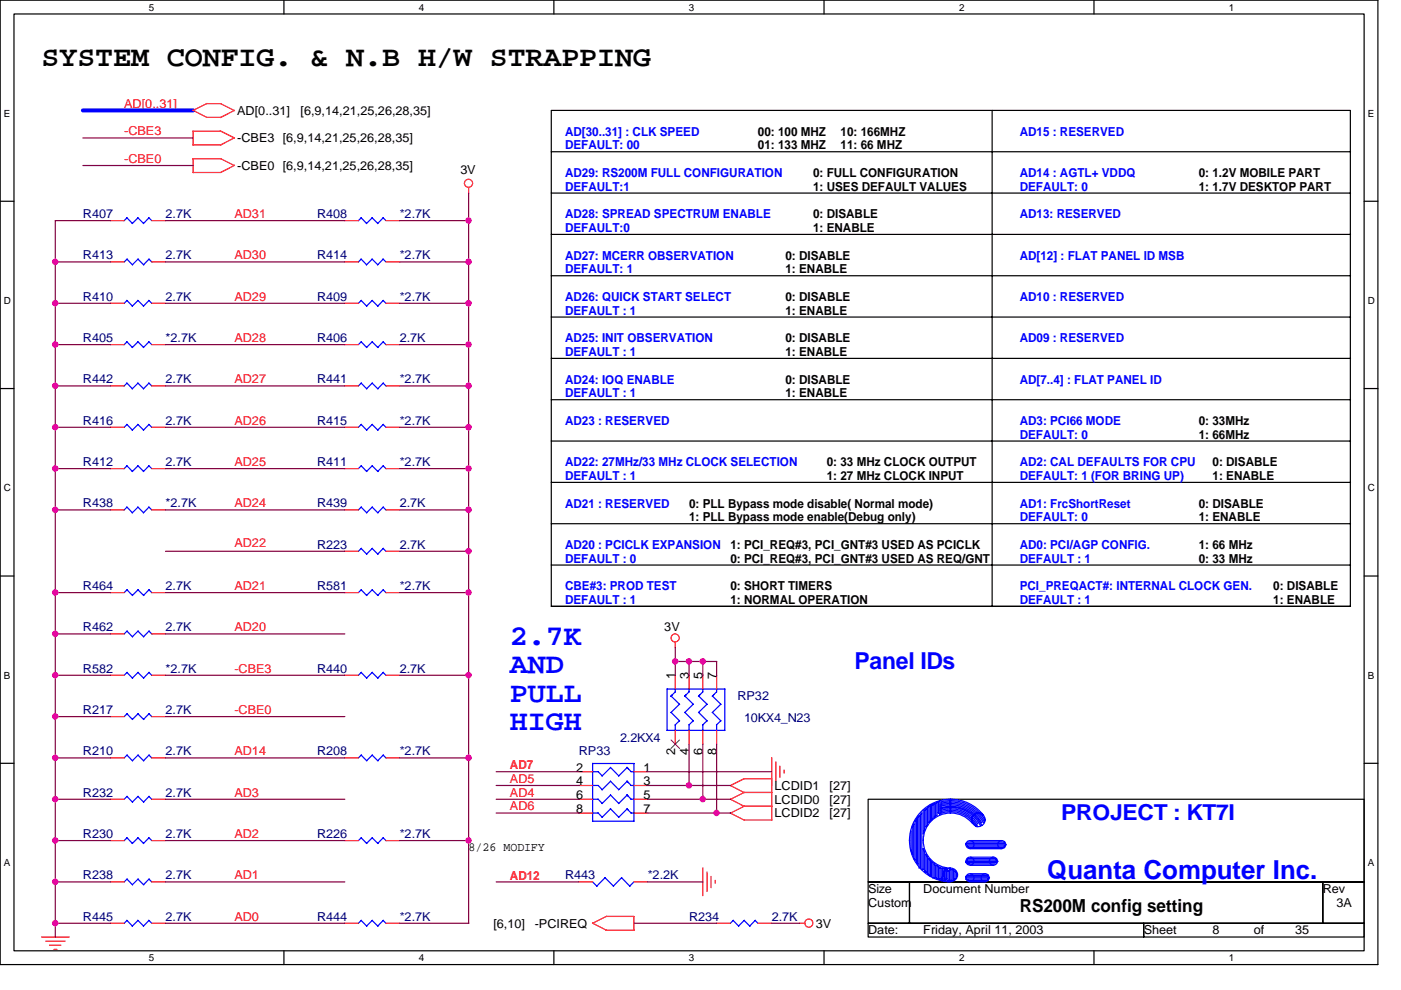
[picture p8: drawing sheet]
<svg xmlns="http://www.w3.org/2000/svg" width="297mm" height="210mm" viewBox="0 0 297 210" stroke-linecap="round" stroke-linejoin="round" font-family="sans-serif">
<path d="M0 0h292.1v204.5h-292.1zM3 3h286.2v198.6h-286.2z" fill="none" stroke="#000" stroke-width=".25"/>
<g fill="#fff">
<path d="M31.6 .4h1.1v2.3h-1.1z"/>
<path d="M31.6 201.9h1.1v2.4h-1.1z"/>
</g>
<path d="M60.2 0v3M60.2 201.6v2.9" fill="none" stroke="#000" stroke-width=".25"/>
<g fill="#fff">
<path d="M88.8 .4h1.2v2.3h-1.2z"/>
<path d="M88.8 201.9h1.2v2.4h-1.2z"/>
</g>
<path d="M117.4 0v3M117.4 201.6v2.9" fill="none" stroke="#000" stroke-width=".25"/>
<g fill="#fff">
<path d="M146 .4h1.2v2.3h-1.2z"/>
<path d="M146 201.9h1.2v2.4h-1.2z"/>
</g>
<path d="M174.7 0v3M174.7 201.6v2.9" fill="none" stroke="#000" stroke-width=".25"/>
<g fill="#fff">
<path d="M203.3 .4h1.2v2.3h-1.2z"/>
<path d="M203.3 201.9h1.2v2.4h-1.2z"/>
</g>
<path d="M231.9 0v3M231.9 201.6v2.9" fill="none" stroke="#000" stroke-width=".25"/>
<g fill="#fff">
<path d="M260.6 .4h1.1v2.3h-1.1z"/>
<path d="M260.6 201.9h1.1v2.4h-1.1z"/>
<path d="M.8 22.8h1.4v2.3h-1.4z"/>
<path d="M290 22.8h1.3v2.3h-1.3z"/>
<path d="M.8 62.5h1.5v2.4h-1.5z"/>
<path d="M290 62.5h1.5v2.4h-1.5z"/>
</g>
<path d="M0 42.7h3M289.2 42.7h2.9" fill="none" stroke="#000" stroke-width=".25"/>
<g fill="#fff">
<path d="M.8 102.2h1.5v2.4h-1.5z"/>
<path d="M290 102.2h1.5v2.4h-1.5z"/>
</g>
<path d="M0 82.4h3M289.2 82.4h2.9" fill="none" stroke="#000" stroke-width=".25"/>
<g fill="#fff">
<path d="M.8 142h1.4v2.3h-1.4z"/>
<path d="M290 142h1.3v2.3h-1.3z"/>
</g>
<path d="M0 122.1h3M289.2 122.1h2.9" fill="none" stroke="#000" stroke-width=".25"/>
<g fill="#fff">
<path d="M.8 181.7h1.4v2.3h-1.4z"/>
<path d="M290 181.7h1.3v2.3h-1.3z"/>
</g>
<g fill="none" stroke="#000" stroke-width=".25">
<path d="M116.9 23.4h169.4v105.2h-169.4zM116.9 32.2h169.4M210.4 23.4v105.2M116.9 40.9h169.4M116.9 49.7h169.4M116.9 58.5h169.4M116.9 67.2h169.4M116.9 76h169.4M116.9 84.8h169.4M116.9 93.5h169.4M116.9 102.3h169.4M116.9 111h169.4"/>
<path d="M116.9 119.8h169.4M116.9 128.6h169.4M0 161.8h3M184.1 169.5h105.1v17.5h-105.1zM289.2 161.8h2.9M184.1 187h8.7v8.7h-8.7zM184.1 195.7h58.4v3h-58.4zM192.8 187h87.7v8.7h-87.7zM242.5 195.7h46.7v3h-46.7zM280.5 187h8.7v8.7h-8.7z"/>
</g>
<g fill="none" stroke="#f00" stroke-width=".25">
<path d="M40.9 23.4l2.9 1.5h3M43.9 22h2.9l2.9 1.5-3 1.4M43.9 21.9l-3 1.5M46.7 33.6l3 1.5M46.7 27.8l3 1.5M46.8 33.7h-5.9v2.9M46.8 27.8h-5.9v3M49.7 35.1l-2.9 1.5h-5.9M49.7 29.2l-2.9 1.5h-5.9M99.4 39.8v1.2M23.4 55.5h2.9M23.4 46.8h2.9"/>
<path d="M32.2 55.5h2.9M32.2 46.8h2.9M73.1 55.5h2.9M73.1 46.8h2.9M81.8 55.5h3M81.8 46.8h3M23.4 73.1h2.9M23.4 64.3h2.9M32.2 73.1h2.9M32.2 64.3h2.9M73.1 73.1h2.9M73.1 64.3h2.9"/>
<path d="M81.8 73.1h3M81.8 64.3h3M23.4 99.4h2.9M23.4 81.8h2.9M23.4 90.6h2.9M32.2 99.4h2.9M32.2 81.8h2.9M32.2 90.6h2.9M73.1 99.4h2.9M73.1 81.8h2.9M73.1 90.6h2.9M81.8 99.4h3"/>
<path d="M81.8 81.8h3M81.8 90.6h3M23.4 108.1h2.9M32.2 108.1h2.9M73.1 108.1h2.9M73.1 116.9h2.9M81.8 108.1h3M81.8 116.9h3M23.4 125.6h2.9M23.4 134.4h2.9M32.2 125.6h2.9M32.2 134.4h2.9"/>
<path d="M73.1 125.6h2.9M81.8 125.6h3M143.2 136.1v1.3M23.4 151.9h2.9M23.4 143.2h2.9M32.2 151.9h2.9M32.2 143.2h2.9M73.1 143.2h2.9M81.8 143.2h3M143.2 143.2v2.9M143.2 154.9v2.9M146.1 143.2v2.9"/>
<path d="M146.1 154.9v2.9M149 143.2v2.9M149 154.9v2.9M151.9 143.2v2.9M151.9 154.9v2.9M23.4 169.5h2.9M23.4 160.7h2.9M23.4 178.2h2.9M32.2 169.5h2.9M32.2 160.7h2.9M32.2 178.2h2.9M73.1 160.7h2.9"/>
<path d="M73.1 178.2h2.9M81.8 160.7h3M81.8 178.2h3M122.7 169.5h2.9M122.7 163.6h2.9M122.7 166.5h2.9M122.7 172.4h2.9M134.4 169.5h2.9M134.4 163.6h2.9M134.4 166.5h2.9M134.4 172.4h2.9M154.9 172.4l2.9 1.5"/>
<path d="M154.9 169.5l2.9 1.5M154.9 166.5l2.9 1.6M157.7 170.9h6M157.7 168h6M157.7 165.1h5.9M157.8 170.9l-3 1.5M157.8 173.9h5.9M157.8 168l-3 1.5M157.8 165.1l-3 1.5M163.6 160.7v13.2M164.5 161.5v4.1M165.4 162.4v2.4"/>
<path d="M166.2 163.3v.6M8.8 198.7h5.9M9.7 199.6h4.1M23.4 195.7h2.9M23.4 187h2.9M32.2 195.7h2.9M32.2 187h2.9M73.1 195.7h2.9M81.8 195.7h3M122.7 187h2.9M125.6 195.7l3 1.5M128.5 197.2h5.9"/>
<path d="M128.6 194.3h5.9M128.6 194.3l-3 1.4M134.4 187h2.9M134.4 194.3v3M149 184v5.9M149.9 184.9v4.1M150.7 185.8v2.4M151.6 186.6v.7M151.9 195.7h3M160.7 195.7h2.9M169.4 195.7h1.2M10.5 200.4h2.4"/>
<path d="M11.4 201.3h.7"/>
<circle cx="99.3" cy="38.9" r=".86"/>
<circle cx="143.2" cy="135.3" r=".86"/>
<circle cx="171.5" cy="195.7" r=".86"/>
</g>
<g fill="none" stroke="#00f" stroke-width=".25">
<path d="M26.9 46.1l1.2 1.3M26.9 54.9l1.2 1.3M26.9 46.2l-.6 .6M27 54.9l-.7 .6M29.2 46.1l1.2 1.3M29.3 54.9l1.2 1.3M29.3 46.2l-1.3 1.2M29.3 54.9l-1.2 1.2M31.5 46.1l.7 .7M31.6 54.9l.6 .7M31.6 46.2l-1.2 1.2M31.6 54.9l-1.2 1.2"/>
<path d="M76.5 54.9l1.2 1.2M76.5 46.1l1.2 1.3M76.6 54.9l-.7 .7M76.6 46.2l-.7 .6M78.9 54.9l1.2 1.2M78.9 46.1l1.2 1.3M78.9 54.9l-1.2 1.3M78.9 46.2l-1.2 1.2M81.2 54.9l.6 .6M81.2 46.1l.6 .7M81.2 54.9l-1.1 1.3M81.2 46.2l-1.1 1.2"/>
<path d="M26.9 72.4l1.2 1.3M26.9 63.7l1.2 1.2M26.9 72.5l-.6 .6M26.9 63.7l-.6 .6M29.2 72.4l1.2 1.3M29.2 63.7l1.2 1.2M29.3 72.5l-1.3 1.2M29.3 63.7l-1.3 1.2M31.5 72.4l.7 .7M31.5 63.7l.7 .6M31.6 72.5l-1.2 1.2M31.6 63.7l-1.2 1.2"/>
<path d="M76.6 72.5l1.2 1.2M76.6 63.7l1.2 1.2M76.6 72.4l-.6 .7M76.6 63.7l-.6 .6M78.9 72.5l1.2 1.2M78.9 63.7l1.2 1.2M79 72.4l-1.3 1.3M79 63.7l-1.3 1.2M81.2 63.7l.7 .6M81.3 63.7l-1.2 1.2M81.9 73.1l-.6-.7-1.2 1.3M26.9 98.7l1.2 1.2"/>
<path d="M26.9 81.2l1.2 1.2M26.9 90l1.2 1.2M26.9 98.8l-.6 .6M26.9 81.2l-.6 .7M26.9 90l-.6 .6M29.2 98.7l1.2 1.2M29.2 81.2l1.2 1.2M29.2 90l1.2 1.2M29.3 98.8l-1.3 1.2M29.3 81.2l-1.3 1.3M29.3 90l-1.3 1.2M31.5 98.7l.7 .7"/>
<path d="M31.5 81.2l.7 .6M31.5 90l.7 .6M31.6 98.8l-1.2 1.2M31.6 81.2l-1.2 1.3M31.6 90l-1.2 1.2M76.6 98.8l1.2 1.2M76.6 81.2l1.2 1.3M76.6 90l1.2 1.2M76.6 98.7l-.6 .7M76.6 81.2l-.6 .6M76.6 90l-.6 .6M78.9 98.8l1.2 1.2"/>
<path d="M78.9 81.2l1.2 1.3M78.9 90l1.2 1.2M79 98.7l-1.3 1.2M79 81.2l-1.3 1.2M79 90l-1.3 1.2M81.2 98.8l.7 .6M81.2 81.2l.7 .7M81.2 90l.7 .6M81.3 98.7l-1.2 1.2M81.3 81.2l-1.2 1.2M81.3 90l-1.2 1.2M26.9 107.5l1.2 1.2"/>
<path d="M26.9 107.5l-.6 .7M29.2 107.5l1.2 1.2M29.3 107.5l-1.3 1.3M31.5 107.5l.7 .6M31.6 107.5l-1.2 1.3M76.6 107.5l1.2 1.3M76.6 116.3l1.2 1.2M76.6 107.5l-.6 .6M76.6 116.2l-.6 .7M78.9 107.5l1.2 1.3M78.9 116.3l1.2 1.2M79 107.5l-1.3 1.2"/>
<path d="M79 116.2l-1.3 1.3M81.2 107.5l.7 .7M81.2 116.3l.7 .6M81.3 107.5l-1.2 1.2M81.3 116.2l-1.2 1.3M26.9 133.8l1.2 1.2M27 125l-.7 .6M27 133.8l-.7 .6M29.3 125.1l1.2 1.2M29.3 133.8l1.2 1.2M29.3 125l-1.2 1.3-1.2-1.2M29.3 133.8l-1.2 1.2"/>
<path d="M31.6 125.1l.6 .6M31.6 133.8l.6 .7M31.6 125l-1.2 1.2M31.6 133.8l-1.2 1.2M76.6 125.1l1.2 1.2M76.6 125l-.6 .6M78.9 125.1l1.2 1.2M79 125l-1.3 1.2M81.2 125.1l.7 .6M81.3 125l-1.2 1.2M26.9 142.6l1.2 1.2M27 151.3l-.7 .6"/>
<path d="M27 142.5l-.7 .7M29.3 151.3l1.2 1.3M29.3 142.6l1.2 1.2M29.3 151.3l-1.2 1.3-1.2-1.3M29.3 142.5l-1.2 1.3M31.6 151.3l.6 .7M31.6 142.6l.6 .6M31.6 151.3l-1.2 1.2M31.6 142.5l-1.2 1.3M76.6 142.6l1.2 1.2M76.6 142.5l-.6 .7M78.9 142.6l1.2 1.2"/>
<path d="M79 142.5l-1.3 1.3M81.2 142.6l.7 .6M81.3 142.5l-1.2 1.3M141.4 146.1h12.3M141.4 146v8.9h12.3v-8.8M142.3 147.6l1.8 1.8M143.2 146.7l-1 .9M143.2 146.1v.6M143.2 153.7v1.2M144.1 149.3l-1.9 1.8 1.9 1.8M144.1 152.8l-1 .9M145.2 147.6l1.8 1.8"/>
<path d="M146.1 146.7l-.9 .9M146.1 146.1v.6M146.1 153.6v1.3M147 149.3l-1.8 1.8 1.8 1.8M147 152.8l-.9 .9M148.1 147.6l1.8 1.8M148.1 151l1.8 1.9M149 146.7l-.9 .9M149 146.1v.6M149 153.7v1.2M149.9 149.3l-1.8 1.8M149.9 152.8l-.9 .9"/>
<path d="M151 147.6l1.9 1.8M151 151l1.9 1.9M151.9 146.7l-.9 .9M151.9 146.1v.6M151.9 153.7v1.2M152.8 149.3l-1.8 1.8M152.8 152.8l-.9 .9M26.9 177.6l1.2 1.2M26.9 168.9l1.2 1.2M26.9 160.1l1.2 1.2M26.9 177.6l-.6 .7M27 168.8l-.7 .7"/>
<path d="M27 160.1l-.7 .6M29.2 177.6l1.2 1.2M29.3 168.9l1.2 1.2M29.3 160.1l1.2 1.2M29.3 177.6l-1.3 1.3M29.3 168.8l-1.2 1.3M29.3 160.1l-1.2 1.2M31.5 177.6l.7 .6M31.6 168.9l.6 .6M31.6 160.1l.6 .6M31.6 177.6l-1.2 1.3M31.6 168.8l-1.2 1.3"/>
<path d="M31.6 160.1l-1.2 1.2M76.6 160.1l1.2 1.2M76.6 177.6l1.2 1.3M76.6 160.1l-.6 .6M76.6 177.6l-.6 .6M78.9 160.1l1.2 1.2M78.9 177.6l1.2 1.3M79 160.1l-1.3 1.2M79 177.6l-1.3 1.2M81.2 160.1l.7 .6M81.2 177.6l.7 .7M81.3 160.1l-1.2 1.2"/>
<path d="M81.3 177.6l-1.2 1.2M125.6 163.6h1.2M125.6 169.5h1.2M125.6 172.4h1.2M125.6 166.5h1.3M125.6 161.8v12.3h8.8M125.6 161.9h8.9M126.8 172.3l.9 1M126.8 163.6l.9 .9M126.8 169.4l.9 .9M126.8 166.5l.9 1M129.4 162.7l1.8 1.8"/>
<path d="M129.4 165.6l1.8 1.8M129.4 168.5l1.8 1.8M129.5 162.7l-1.9 1.8M129.5 165.6l-1.9 1.9M129.5 168.6l-1.9 1.8M131.2 173.3l-1.8-1.9-1.8 1.9M132.9 171.4l.3 .4M133 162.7l-1.9 1.8M133 165.6l-1.9 1.9M133 168.6l-1.9 1.8M133 171.5l-1.9 1.8M133.2 171.7l.6 .7"/>
<path d="M133.2 163l-.3-.3 .9 .9M133.2 165.9l-.3-.3 .9 .9M133.2 168.9l-.3-.4 .9 1M133.8 163.6h.6M133.8 166.5h.6M133.8 169.5h.6M133.8 172.4h.6M134.4 161.9v12.3M193.1 176.2v4.1M193.4 175.3v5.8M193.7 174.7v7.4M193.8 174.7l-.4 .6"/>
<path d="M194 174.1v8.2M194.3 173.6v9.3M194.4 173.5l-.4 .6M194.6 173.2v10M194.9 173v11.1M194.9 172.9l-.3 .4M195.2 172.6v11.5M195.5 172.4v12M195.5 172.3l-.3 .4M195.7 171.8v5M195.7 179.9v4.5M195.7 180l.4 .6"/>
<path d="M196 171.7v4.2l-.3 .9M196.3 171.5v3.8M196.4 171.4l-.4 .4M196.6 171.2v3.8M196.7 175l-.4 .3M196.9 170.9v3.6l.4-.4M197 170.9l-.4 .3M197.5 170.6v3.3M197.5 170.6h-.3v3.5M197.8 173.5l-.3 .4M198.1 170.3v3M198.1 170.3l-.3 .3v3"/>
<path d="M198.4 170.3v2.7l-.3 .3M198.7 170.1v2.9M198.7 170l-.3 .3M198.9 172.3l.4 .4M199 170v2.4M199.3 172.2l2.2-.4a6.4 6.4 0 0 1 5.8 3.5M199.3 171.9l2.2-.4a6.7 6.7 0 0 1 5.8 3.2M199.3 171.6l2.2-.4a7 7 0 0 1 6.4 3.8M199.3 171.3l2.2-.4a7.3 7.3 0 0 1 6.7 4.1M199.3 171l2.2-.4a7.5 7.5 0 0 1 6.7 3.9M199.3 170.7l2.2-.4a7.9 7.9 0 0 1 7 4.1M199.3 169.8v2.9"/>
<path d="M199.3 172.5l2.2-.4a6.2 6.2 0 0 1 5.5 3.2M199.3 169.7l-.3 .4M199.5 170.3l2-.2a8.2 8.2 0 0 1 7.2 4.1M199.5 170l2-.2a8.4 8.4 0 0 1 7.3 4.1M199.6 170v2.4M204.8 178.8v.4M204.8 179.1h8.5l-.4 .4M205.1 179.4h7.9M205.1 178.5h7.9M205.1 179.4l.3 .3M205.4 179.7h7.6M205.7 180h6.7"/>
<path d="M205.7 178.2h6.7M206.1 174.5a5.8 5.8 0 0 0-4.6-2.1 5.8 5.8 0 0 0-5.8 5.8v-.1a5.8 5.8 0 0 0 5.8 6M208.4 172.8a8.7 8.7 0 0 0-6.9-3.3 8.7 8.7 0 0 0-8.7 8.7v-.1a8.8 8.8 0 0 0 8.7 8.9M213 178.5v.4l-8.2-.1M26.9 195.1l1.2 1.2M26.9 195.2l-.6 .6M26.9 186.4l1.2 1.2M27 186.4l-.7 .6M29.2 195.1l1.2 1.2M29.3 195.2l-1.3 1.2M29.3 186.4l1.2 1.2M29.3 186.4l-1.2 1.2"/>
<path d="M31.5 195.1l.7 .6M31.6 195.2l-1.2 1.2M31.6 186.4l.6 .6M31.6 186.4l-1.2 1.2M76.6 195.2l1.2 1.2M76.6 195.1l-.6 .6M78.9 195.2l1.2 1.2M79 195.1l-1.3 1.2M81.2 195.2l.7 .6M81.3 195.1l-1.2 1.2M125.6 187l1 .9M128.3 186.1l1.8 1.8"/>
<path d="M128.3 186.1l-1.8 1.8M131.8 186.1l1.8 1.8M131.8 186.1l-1.8 1.8M134.5 186.9l-1 1M155.4 195.2l1.2 1.2M155.5 195.1l-.6 .6M157.8 195.2l1.2 1.2M157.8 195.1l-1.2 1.2M160.1 195.2l.6 .6M160.1 195.1l-1.1 1.2M193.1 180.3l.4 .9M193.7 182l.4 .4"/>
<path d="M194.3 182.9l.3 .3M195.5 184.4h.3M196 180.6v4.1M196 184.7l.4 .3M196.3 181.1v3.9M196.3 181.1l.4 .7M196.6 185.3l.4 .3M196.6 181.7v3.6M196.9 182v3.5M196.9 182l.4 .4M197.2 185.8h.3M197.2 182.3v3.5"/>
<path d="M197.8 186.1h.3M197.8 182.9v3.2M197.8 182.9l-.3-.3v3.2M198.1 183.2l.3 .3M198.1 183.1v3M198.4 183.5v2.6M198.4 186.1l.3 .3M199 183.8v2.6h.3M199 183.8l-.3-.4v3M199.3 183.8v2.6M199.3 184.1h.3M199.5 186.7h.7"/>
<path d="M199.9 184v2.4h-.3v-2.3M199.9 184.1h.3M200.2 184.1v2.6M200.4 184.1v2.6M200.4 184l-.8 2.7M200.7 184v2.4M200.7 184.1l.3 .6M200.7 186.4l-.3 .3M201 184.7v2M201.3 184.3v2.4h-.3M201.3 184.4h.3M201.6 186.7h.3"/>
<path d="M201.6 184.4v2.3M201.9 184.4h.3M201.9 184.3v2.4M202.2 184.4v2.3M202.5 184.7l.3 .3M202.5 184.6v1.8M202.5 186.4l-.3 .3M202.8 185v1.1M204.8 182.9h6.4M204.8 185.8h4.7M204.8 186.4h4.7M204.8 185.8v.3"/>
<path d="M204.8 182.6h6.8M204.8 182.9l.6 .3M204.8 186.1h5M204.8 186.4l.6 .3M205.1 182.3h6.1M205.1 182h6.2M205.1 182.3l-.3 .4M205.1 185.5h4.4M205.4 183.2h5.6M205.4 186.7h4.1M205.7 185.3h3.3M205.7 187h3.3"/>
<path d="M205.7 183.5h5M205.7 181.7h5M209.5 185.5v.3M209.8 186.1l-.4 .3M211.2 182v.4M211.5 182.6l-.3 .3"/>
<circle cx="205.6" cy="179.1" r=".85"/>
<circle cx="207.4" cy="173.8" r="1.44"/>
<circle cx="212.4" cy="179.1" r=".85"/>
<circle cx="201.6" cy="185.5" r="1.44"/>
<circle cx="205.6" cy="182.6" r=".85"/>
<circle cx="205.6" cy="186.1" r=".85"/>
<circle cx="208.9" cy="186.1" r=".85"/>
<circle cx="210.6" cy="182.6" r=".86"/>
</g>
<path d="M142.3 156.9l1.8 1.8M144.1 156.9l-1.9 1.8" fill="none" stroke="#804000" stroke-width=".21"/>
<path d="M17.6 23.4h23.4" fill="none" stroke="#00f" stroke-width=".85"/>
<g fill="none" stroke="#800040" stroke-width=".25">
<path d="M17.6 29.3h23.4M17.6 35.1h23.4M11.7 55.5h11.8M23.5 46.8h-11.8v151.9M35.1 55.5h38M35.1 46.8h38M84.8 55.5h14.6M84.8 46.8h14.6M99.4 40.9v154.9M11.7 64.3h11.8M11.7 73.1h11.8M35.1 64.3h38"/>
<path d="M35.1 73.1h38M84.8 64.3h14.6M84.8 73.1h14.6M11.7 81.8h11.8M11.7 99.4h11.8M11.7 90.6h11.8M35.1 81.8h38M35.1 99.4h38M35.1 90.6h38M84.8 81.8h14.6M84.8 99.4h14.6M84.8 90.6h14.6"/>
<path d="M11.7 108.1h11.8M35.1 108.1h38M35.1 116.9h38M84.8 108.1h14.6M84.8 116.9h14.6M11.7 125.6h11.8M11.7 134.4h11.8M35.1 125.6h38M35.1 134.4h38M84.8 125.6h14.6M143.2 137.3v5.9M11.7 143.2h11.7"/>
<path d="M11.7 151.9h11.8M35.1 151.9h38M35.1 143.2h38M84.8 143.2h14.6M143.2 140.2h8.8M146.1 140.2v3M146.1 157.8v8.8M149 140.2v3M149 157.8v11.7M151.9 140.2v3M151.9 157.8v14.6M11.7 160.7h11.8"/>
<path d="M11.7 169.5h11.8M11.7 178.2h11.8M35.1 160.7h38M35.1 169.5h38M35.1 178.2h38M84.8 160.7h14.6M84.8 178.2h14.6M105.2 169.5h17.6M105.2 172.4h17.6M105.2 163.6h17.6M105.2 166.5h17.6M137.3 163.6h26.3"/>
<path d="M137.3 169.5h17.6M137.3 172.4h17.6M137.3 166.5h17.6M11.7 195.7h11.8M11.7 187h11.8M35.1 195.7h38M35.1 187h38M84.8 195.7h14.6M105.2 187h17.6M134.4 195.7h17.6M137.3 187h11.8M163.6 195.7h5.9"/>
</g>
<g fill="#f0f" stroke="#f0f" stroke-width=".25">
<circle cx="99.3" cy="46.8" r=".57"/>
<circle cx="99.3" cy="64.3" r=".57"/>
<circle cx="99.3" cy="73" r=".57"/>
<circle cx="99.3" cy="160.7" r=".57"/>
<circle cx="99.3" cy="178.2" r=".57"/>
<circle cx="99.3" cy="116.9" r=".57"/>
<circle cx="99.3" cy="81.8" r=".57"/>
<circle cx="99.3" cy="90.6" r=".57"/>
<circle cx="99.3" cy="99.3" r=".57"/>
<circle cx="99.3" cy="108.1" r=".57"/>
<circle cx="99.3" cy="55.5" r=".57"/>
<circle cx="11.7" cy="73" r=".57"/>
<circle cx="11.7" cy="81.8" r=".57"/>
<circle cx="11.7" cy="125.6" r=".57"/>
<circle cx="11.7" cy="108.1" r=".57"/>
<circle cx="11.7" cy="187" r=".57"/>
<circle cx="11.7" cy="90.6" r=".57"/>
<circle cx="11.7" cy="99.3" r=".57"/>
<circle cx="11.7" cy="64.3" r=".57"/>
<circle cx="11.7" cy="195.7" r=".57"/>
<circle cx="11.7" cy="134.4" r=".57"/>
<circle cx="11.7" cy="55.5" r=".57"/>
<circle cx="11.7" cy="169.4" r=".57"/>
<circle cx="11.7" cy="178.2" r=".57"/>
<circle cx="99.3" cy="125.6" r=".57"/>
<circle cx="11.7" cy="151.9" r=".57"/>
<circle cx="11.7" cy="160.7" r=".57"/>
<circle cx="11.7" cy="143.1" r=".57"/>
<circle cx="146.1" cy="140.2" r=".57"/>
<circle cx="149" cy="140.2" r=".57"/>
<circle cx="143.2" cy="140.2" r=".57"/>
<circle cx="151.9" cy="172.4" r=".57"/>
<circle cx="149" cy="169.4" r=".57"/>
<circle cx="146.1" cy="166.5" r=".57"/>
<circle cx="99.3" cy="143.1" r=".57"/>
</g>
<text font-size="6.1" x="8.8" y="14">SYSTEM CONFIG. &amp; N.B H/W STRAPPING</text>
<g font-size="6.1" fill="#00f">
<text x="108.1" y="136.7">2.7K</text>
<text x="108.1" y="142.7">AND</text>
<text x="108.1" y="148.8">PULL</text>
<text x="108.1" y="154.8">HIGH</text>
</g>
<text font-size="5.5" fill="#00f" x="222" y="186.3">Quanta Computer Inc.</text>
<text font-size="5" fill="#00f" x="181.1" y="141.9">Panel IDs</text>
<text font-size="4.7" fill="#00f" x="225" y="173.8">PROJECT : KT7I</text>
<text font-size="3.8" x="216.2" y="193.4">RS200M config setting</text>
<g font-size="2.6" fill="#f00">
<text x="26.3" y="22.9">AD[0..31]</text>
<text x="26.3" y="28.7">-CBE3</text>
<text x="26.3" y="34.5">-CBE0</text>
<text x="49.7" y="46.2">AD31</text>
<text x="49.7" y="55">AD30</text>
<text x="49.7" y="63.8">AD29</text>
<text x="49.7" y="72.5">AD28</text>
<text x="49.7" y="81.3">AD27</text>
<text x="49.7" y="90">AD26</text>
<text x="49.7" y="98.8">AD25</text>
<text x="49.7" y="107.6">AD24</text>
<text x="49.7" y="116">AD22</text>
<text x="49.7" y="125.1">AD21</text>
<text x="49.7" y="133.9">AD20</text>
<text x="49.7" y="142.6">-CBE3</text>
<text x="49.7" y="151.4">-CBE0</text>
<text x="49.7" y="160.1">AD14</text>
<text x="108.1" y="163.1">AD7</text>
<text x="108.1" y="166">AD5</text>
<text x="49.7" y="168.9">AD3</text>
<text x="108.1" y="171.8">AD6</text>
<text x="108.1" y="168.9">AD4</text>
<text x="49.7" y="177.7">AD2</text>
<text x="49.7" y="186.4">AD1</text>
<text x="108.1" y="186.5">AD12</text>
<text x="49.7" y="195.2">AD0</text>
</g>
<g font-size="2.6">
<text x="50.3" y="24.3">AD[0..31]</text>
<text x="63.7" y="24.3">[6,9,14,21,25,26,28,35]</text>
<text x="160.7" y="28.7">00: 100 MHZ</text>
<text x="178.2" y="28.7">10: 166MHZ</text>
<text x="50.3" y="30.2">-CBE3 [6,9,14,21,25,26,28,35]</text>
<text x="160.7" y="31.7">01: 133 MHZ</text>
<text x="178.2" y="31.7">11: 66 MHZ</text>
<text x="50.3" y="36">-CBE0 [6,9,14,21,25,26,28,35]</text>
<text x="97.6" y="36.9">3V</text>
<text x="172.4" y="37.5">0: FULL CONFIGURATION</text>
<text x="172.4" y="40.4">1: USES DEFAULT VALUES</text>
<text x="254.2" y="37.5">0: 1.2V MOBILE PART</text>
<text x="254.2" y="40.4">1: 1.7V DESKTOP PART</text>
<text x="172.4" y="46.3">0: DISABLE</text>
<text x="172.4" y="49.2">1: ENABLE</text>
<text x="166.5" y="58">1: ENABLE</text>
<text x="166.5" y="55">0: DISABLE</text>
<text x="166.5" y="63.8">0: DISABLE</text>
<text x="166.5" y="66.7">1: ENABLE</text>
<text x="166.5" y="72.6">0: DISABLE</text>
<text x="166.5" y="75.5">1: ENABLE</text>
<text x="166.5" y="81.3">0: DISABLE</text>
<text x="166.5" y="84.2">1: ENABLE</text>
<text x="254.2" y="90.1">0: 33MHz</text>
<text x="254.2" y="93">1: 66MHz</text>
<text x="175.3" y="101.8">1: 27 MHz CLOCK INPUT</text>
<text x="175.3" y="98.8">0: 33 MHz CLOCK OUTPUT</text>
<text x="257.1" y="101.8">1: ENABLE</text>
<text x="257.1" y="98.8">0: DISABLE</text>
<text x="146.1" y="107.6">0: PLL Bypass mode disable( Normal mode)</text>
<text x="254.2" y="107.6">0: DISABLE</text>
<text x="146.1" y="110.5">1: PLL Bypass mode enable(Debug only)</text>
<text x="254.2" y="110.5">1: ENABLE</text>
<text x="154.9" y="119.3">0: PCI_REQ#3, PCI_GNT#3 USED AS REQ/GNT</text>
<text x="154.9" y="116.4">1: PCI_REQ#3, PCI_GNT#3 USED AS PCICLK</text>
<text x="254.2" y="119.3">0: 33 MHz</text>
<text x="254.2" y="116.4">1: 66 MHz</text>
<text x="154.9" y="125.1">0: SHORT TIMERS</text>
<text x="270" y="125.1">0: DISABLE</text>
<text x="154.9" y="128.1">1: NORMAL OPERATION</text>
<text x="270" y="128.1">1: ENABLE</text>
<text x="140.8" y="133.9">3V</text>
<text x="143.1" y="144.1" transform="rotate(-90 143.1 144.1)">1</text>
<text x="146" y="144.1" transform="rotate(-90 146 144.1)">3</text>
<text x="149" y="144.1" transform="rotate(-90 149 144.1)">5</text>
<text x="151.9" y="144.1" transform="rotate(-90 151.9 144.1)">7</text>
<text x="143.1" y="160" transform="rotate(-90 143.1 160)">2</text>
<text x="146" y="160" transform="rotate(-90 146 160)">4</text>
<text x="149" y="160" transform="rotate(-90 149 160)">6</text>
<text x="151.9" y="160" transform="rotate(-90 151.9 160)">8</text>
<text x="122.1" y="163.6">2</text>
<text x="122.1" y="166.5">4</text>
<text x="136.4" y="163.6">1</text>
<text x="136.4" y="166.5">3</text>
<text x="164.2" y="167.5">LCDID1</text>
<text x="175.9" y="167.5">[27]</text>
<text x="122.1" y="169.4">6</text>
<text x="122.1" y="172.3">8</text>
<text x="136.4" y="169.4">5</text>
<text x="136.4" y="172.3">7</text>
<text x="164.2" y="173.3">LCDID2</text>
<text x="164.2" y="170.4">LCDID0</text>
<text x="175.9" y="173.3">[27]</text>
<text x="175.9" y="170.4">[27]</text>
<text x="99.4" y="180.3">8/26 MODIFY</text>
<text x="184.1" y="189.4">Size</text>
<text x="195.7" y="189.4">Document Number</text>
<text x="280.5" y="189.4">Rev</text>
<text x="104.6" y="196.7">[6,10]</text>
<text x="113.4" y="196.7">-PCIREQ</text>
<text x="173" y="196.7">3V</text>
<text x="184.1" y="192.3">Custom</text>
<text x="283.4" y="192.3">3A</text>
<text x="184.1" y="198.1">Date:</text>
<text x="195.7" y="198.1">Friday, April 11, 2003</text>
<text x="242.5" y="198.1">Sheet</text>
<text x="257.1" y="198.1">8</text>
<text x="265.9" y="198.1">of</text>
<text x="274.6" y="198.1">35</text>
</g>
<g font-size="2.6" fill="#00f">
<text x="119.8" y="28.7">AD[30..31] : CLK SPEED</text>
<text x="216.2" y="28.7">AD15 : RESERVED</text>
<text x="119.8" y="31.7">DEFAULT: 00</text>
<text x="119.8" y="37.5">AD29: RS200M FULL CONFIGURATION</text>
<text x="119.8" y="40.4">DEFAULT:1</text>
<text x="216.2" y="37.5">AD14 : AGTL+ VDDQ</text>
<text x="216.2" y="40.4">DEFAULT: 0</text>
<text x="119.8" y="46.3">AD28: SPREAD SPECTRUM ENABLE</text>
<text x="216.2" y="46.3">AD13: RESERVED</text>
<text x="119.8" y="49.2">DEFAULT:0</text>
<text x="119.8" y="55">AD27: MCERR OBSERVATION</text>
<text x="119.8" y="58">DEFAULT: 1</text>
<text x="216.2" y="55">AD[12] : FLAT PANEL ID MSB</text>
<text x="119.8" y="63.8">AD26: QUICK START SELECT</text>
<text x="216.2" y="63.8">AD10 : RESERVED</text>
<text x="119.8" y="66.7">DEFAULT : 1</text>
<text x="119.8" y="75.5">DEFAULT : 1</text>
<text x="119.8" y="72.6">AD25: INIT OBSERVATION</text>
<text x="216.2" y="72.6">AD09 : RESERVED</text>
<text x="119.8" y="81.3">AD24: IOQ ENABLE</text>
<text x="216.2" y="81.3">AD[7..4] : FLAT PANEL ID</text>
<text x="119.8" y="84.2">DEFAULT : 1</text>
<text x="119.8" y="90.1">AD23 : RESERVED</text>
<text x="216.2" y="90.1">AD3: PCI66 MODE</text>
<text x="216.2" y="93">DEFAULT: 0</text>
<text x="119.8" y="98.8">AD22: 27MHz/33 MHz CLOCK SELECTION</text>
<text x="119.8" y="101.8">DEFAULT : 1</text>
<text x="216.2" y="98.8">AD2: CAL DEFAULTS FOR CPU</text>
<text x="216.2" y="101.8">DEFAULT: 1 (FOR BRING UP)</text>
<text x="119.8" y="107.6">AD21 : RESERVED</text>
<text x="216.2" y="107.6">AD1: FrcShortReset</text>
<text x="216.2" y="110.5">DEFAULT: 0</text>
<text x="119.8" y="116.4">AD20 : PCICLK EXPANSION</text>
<text x="119.8" y="119.3">DEFAULT : 0</text>
<text x="216.2" y="116.4">AD0: PCI/AGP CONFIG.</text>
<text x="216.2" y="119.3">DEFAULT : 1</text>
<text x="119.8" y="125.1">CBE#3: PROD TEST</text>
<text x="216.2" y="125.1">PCI_PREQACT#: INTERNAL CLOCK GEN.</text>
<text x="119.8" y="128.1">DEFAULT : 1</text>
<text x="216.2" y="128.1">DEFAULT : 1</text>
</g>
<g font-size="2.6" fill="#000080">
<text x="17.6" y="46.2">R407</text>
<text x="35.1" y="46.2">2.7K</text>
<text x="67.2" y="46.2">R408</text>
<text x="84.7" y="46.2">*2.7K</text>
<text x="17.6" y="55">R413</text>
<text x="35.1" y="55">2.7K</text>
<text x="67.2" y="55">R414</text>
<text x="84.7" y="55">*2.7K</text>
<text x="17.6" y="63.8">R410</text>
<text x="35.1" y="63.8">2.7K</text>
<text x="67.2" y="63.8">R409</text>
<text x="84.7" y="63.8">*2.7K</text>
<text x="17.6" y="72.5">R405</text>
<text x="35.1" y="72.5">*2.7K</text>
<text x="67.2" y="72.5">R406</text>
<text x="84.7" y="72.5">2.7K</text>
<text x="17.6" y="81.3">R442</text>
<text x="35.1" y="81.3">2.7K</text>
<text x="67.2" y="81.3">R441</text>
<text x="84.7" y="81.3">*2.7K</text>
<text x="17.6" y="90">R416</text>
<text x="35.1" y="90">2.7K</text>
<text x="67.2" y="90">R415</text>
<text x="84.7" y="90">*2.7K</text>
<text x="17.6" y="98.8">R412</text>
<text x="35.1" y="98.8">2.7K</text>
<text x="67.2" y="98.8">R411</text>
<text x="84.7" y="98.8">*2.7K</text>
<text x="17.6" y="107.6">R438</text>
<text x="35.1" y="107.6">*2.7K</text>
<text x="67.2" y="107.6">R439</text>
<text x="84.7" y="107.6">2.7K</text>
<text x="67.2" y="116.3">R223</text>
<text x="84.7" y="116.3">2.7K</text>
<text x="17.6" y="125.1">R464</text>
<text x="35.1" y="125.1">2.7K</text>
<text x="67.2" y="125.1">R581</text>
<text x="84.7" y="125.1">*2.7K</text>
<text x="17.6" y="133.9">R462</text>
<text x="35.1" y="133.9">2.7K</text>
<text x="17.6" y="142.6">R582</text>
<text x="35.1" y="142.6">*2.7K</text>
<text x="67.2" y="142.6">R440</text>
<text x="84.7" y="142.6">2.7K</text>
<text x="156.3" y="148.5">RP32</text>
<text x="17.6" y="151.4">R217</text>
<text x="35.1" y="151.4">2.7K</text>
<text x="157.8" y="153.1">10KX4_N23</text>
<text x="17.6" y="160.1">R210</text>
<text x="35.1" y="160.1">2.7K</text>
<text x="67.2" y="160.1">R208</text>
<text x="84.7" y="160.1">*2.7K</text>
<text x="122.7" y="160.1">RP33</text>
<text x="131.5" y="157.2">2.2KX4</text>
<text x="17.6" y="168.9">R232</text>
<text x="35.1" y="168.9">2.7K</text>
<text x="17.6" y="177.7">R230</text>
<text x="35.1" y="177.7">2.7K</text>
<text x="67.2" y="177.7">R226</text>
<text x="84.7" y="177.7">*2.7K</text>
<text x="17.6" y="186.4">R238</text>
<text x="35.1" y="186.4">2.7K</text>
<text x="119.8" y="186.4">R443</text>
<text x="137.3" y="186.4">*2.2K</text>
<text x="17.6" y="195.2">R445</text>
<text x="35.1" y="195.2">2.7K</text>
<text x="67.2" y="195.2">R444</text>
<text x="84.7" y="195.2">*2.7K</text>
<text x="146.1" y="195.2">R234</text>
<text x="163.6" y="195.2">2.7K</text>
</g>
<g font-size="2.1">
<text x="31.6" y="2.3">5</text>
<text x="88.8" y="2.3">4</text>
<text x="146" y="2.3">3</text>
<text x="203.3" y="2.3">2</text>
<text x="260.6" y="2.3">1</text>
<text x=".8" y="24.7">E</text>
<text x="290" y="24.7">E</text>
<text x=".8" y="64.4">D</text>
<text x="290" y="64.4">D</text>
<text x=".8" y="104.1">C</text>
<text x="290" y="104.1">C</text>
<text x=".8" y="143.9">B</text>
<text x="290" y="143.9">B</text>
<text x=".8" y="183.6">A</text>
<text x="290" y="183.6">A</text>
<text x="31.6" y="203.8">5</text>
<text x="88.8" y="203.8">4</text>
<text x="146" y="203.8">3</text>
<text x="203.3" y="203.8">2</text>
<text x="260.6" y="203.8">1</text>
</g>
</svg>
